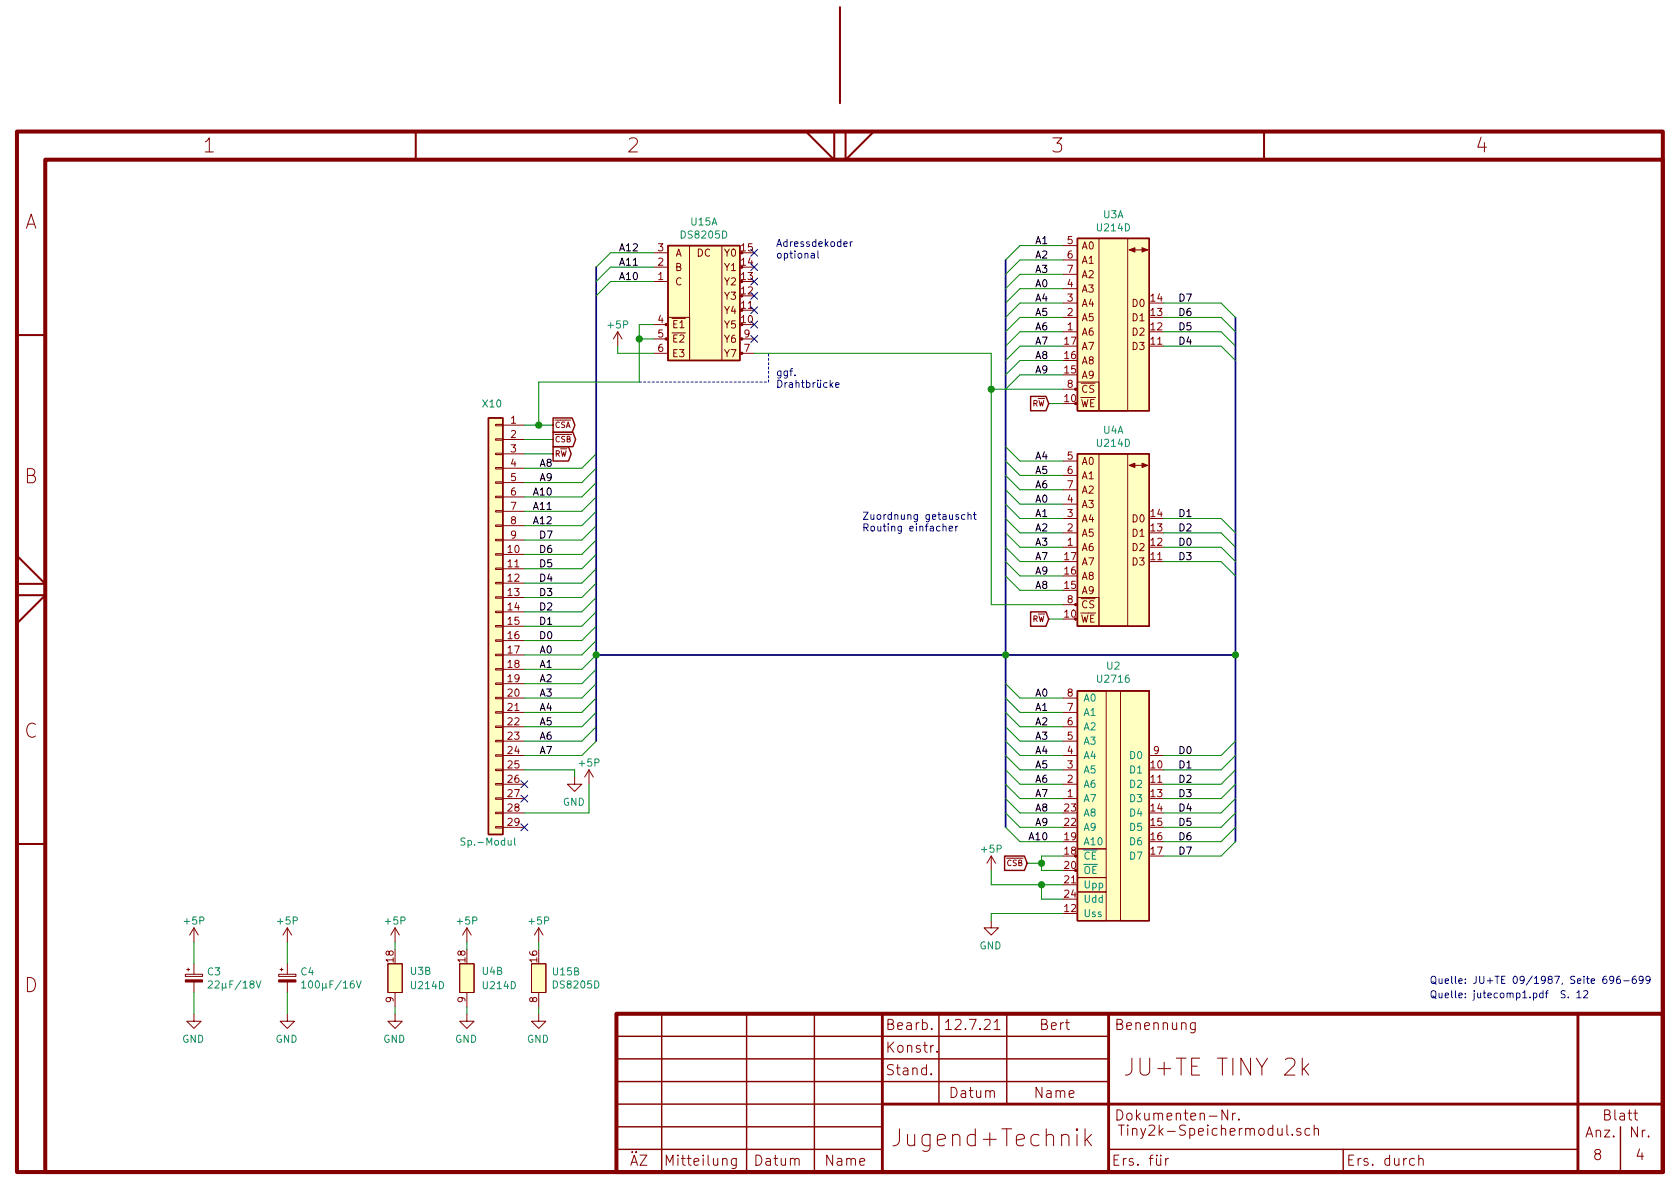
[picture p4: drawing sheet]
<svg xmlns="http://www.w3.org/2000/svg" width="297mm" height="210mm" viewBox="0 0 297 210" stroke-linecap="round" stroke-linejoin="round" font-family="sans-serif">
<path d="M3 23.3h291v184h-291zM8 28.2h286v179.1h-286zM109 179.3h185v28h-185z" fill="none" stroke="#840000" stroke-width=".71"/>
<path d="M148.5 1.3v17M73.5 23.3v4.9M142.5 23.3l5 5v-5M149.5 23.3v5l5-5M223.5 23.3v5M3 59.3h5M3 98.3l5 4.9h-5M3 105.3h5l-5 5M3 149.2h5" fill="none" stroke="#840000" stroke-width=".36"/>
<g fill="none" stroke="#840000" stroke-width=".18">
<path d="M109.2 58.7l.8 1.2M109.2 58.7v2.5M109.2 58.7l-.7 1.2M115.6 49.8h2.5M115.6 47.2h2.5M115.6 44.7h2.5M115.6 57.4h2.5M115.6 59.9h2.5M118.1 56.1h3.8v7.6h-3.8zM121.9 43.4h5.7v20.3h-5.7zM130.8 59.9h2.5M188 58.7h2.5"/>
<path d="M188 56.1h2.5M188 53.6h2.5M188 51h2.5M188 43.4h2.5M188 46h2.5M188 48.5h2.5M194.3 42.2h5.1v30.4h-5.1zM200.7 44.2h1.2M87.6 77.6h1.3v.2h-1.3zM87.6 75.1h1.3v.2h-1.3zM88.9 75.2h3.8M88.9 77.7h3.8"/>
<path d="M115.6 62.5h2.5M130.8 62.5h2.5M188 68.8h2.5M190.5 67.6h3.8v5h-3.8zM87.6 85.2h1.3v.3h-1.3zM87.6 82.7h1.3v.2h-1.3zM87.6 80.1h1.3v.3h-1.3zM87.6 97.9h1.3v.3h-1.3zM87.6 95.4h1.3v.2h-1.3zM87.6 92.8h1.3v.3h-1.3zM87.6 90.3h1.3v.2h-1.3zM87.6 87.8h1.3v.2h-1.3z"/>
<path d="M88.9 98h3.8M88.9 80.3h3.8M88.9 82.8h3.8M88.9 85.3h3.8M88.9 87.9h3.8M88.9 90.4h3.8M88.9 93h3.8M88.9 95.5h3.8M188 96.8h2.5M188 94.2h2.5M188 91.7h2.5M188 89.1h2.5"/>
<path d="M188 81.5h2.5M188 84.1h2.5M188 86.6h2.5M194.3 80.3h5.1v30.4h-5.1zM200.7 82.3h1.2M87.6 115.7h1.3v.2h-1.3zM87.6 118.2h1.3v.3h-1.3zM87.6 113.2h1.3v.2h-1.3zM87.6 108.1h1.3v.2h-1.3zM87.6 105.5h1.3v.3h-1.3zM87.6 103h1.3v.2h-1.3zM87.6 100.5h1.3v.2h-1.3z"/>
<path d="M87.6 110.6h1.3v.3h-1.3zM88.9 100.6h3.8M88.9 103.1h3.8M88.9 105.7h3.8M88.9 108.2h3.8M88.9 110.7h3.8M88.9 113.3h3.8M88.9 115.8h3.8M88.9 118.4h3.8M188 106.9h2.5M190.5 105.7h3.8v5h-3.8zM87.6 138.6h1.3v.2h-1.3z"/>
<path d="M87.6 120.8h1.3v.2h-1.3zM87.6 123.3h1.3v.3h-1.3zM87.6 125.9h1.3v.2h-1.3zM87.6 128.4h1.3v.2h-1.3zM87.6 130.9h1.3v.3h-1.3zM87.6 133.5h1.3v.2h-1.3zM87.6 136h1.3v.3h-1.3zM88.9 138.7h3.8M88.9 136.1h3.8M88.9 133.6h3.8M88.9 131.1h3.8M88.9 128.5h3.8"/>
<path d="M88.9 126h3.8M88.9 123.4h3.8M88.9 120.9h3.8M101.6 137.4v1.3h-1.3l1.3 1.2 1.3-1.2h-1.3M104.1 136.1l.8 1.3M104.1 136.1v2.6M104.1 136.1l-.7 1.3M188 138.7h2.5M188 136.1h2.5M188 133.6h2.5M188 131.1h2.5M188 128.5h2.5"/>
<path d="M188 126h2.5M188 123.4h2.5M190.5 122.2h5.1v27.9h-5.1zM198.1 122.2h5.1v40.6h-5.1zM203.2 133.6h2.5M87.6 141.1h1.3v.2h-1.3zM87.6 143.6h1.3v.3h-1.3zM87.6 146.2h1.3v.2h-1.3zM88.9 141.2h3.8M88.9 143.8h3.8M88.9 146.3h3.8M175.3 151.4l.7 1.2"/>
<path d="M175.3 151.4v2.5M175.3 151.4l-.8 1.2M188 141.2h2.5M190.5 155.2h5.1v2.5h-5.1zM190.5 150.1h5.1v5.1h-5.1zM190.5 157.7h5.1v5.1h-5.1zM32.8 172.3h3v.4h-3zM33 171.4h.5M33.3 171.2v.5M34.3 179.3v1.3h-1.3l1.3 1.3 1.3-1.3h-1.3M34.3 164.1l.8 1.2M34.3 164.1v2.5"/>
<path d="M34.3 170.4v1.9M34.3 173.7v1.8M34.3 164.1l-.8 1.2M49.3 172.3h3v.4h-3zM49.5 171.4h.5M49.8 171.2v.5M50.8 179.3v1.3h-1.3l1.3 1.3 1.3-1.3h-1.3M50.8 164.1l.8 1.2M50.8 164.1v2.5M50.8 170.4v1.9M50.8 173.7v1.8M50.8 164.1l-.8 1.2"/>
<path d="M68.6 170.4h2.5v5.1h-2.5zM69.8 179.3v1.3h-1.2l1.2 1.3 1.3-1.3h-1.3M69.8 164.1l.8 1.2M69.8 164.1v2.5M69.8 175.5v2.5M69.8 164.1l-.7 1.2M81.3 170.4h2.5v5.1h-2.5zM82.5 179.3v1.3h-1.2l1.2 1.3 1.3-1.3h-1.3M82.5 164.1l.8 1.2M82.5 164.1v2.5M82.5 175.5v2.5M82.5 164.1l-.7 1.2"/>
<path d="M94 170.4h2.5v5.1h-2.5zM95.2 179.3v1.3h-1.2l1.2 1.3 1.3-1.3h-1.3M95.2 164.1v2.5M95.2 175.5v2.5M95.2 164.1l.8 1.2M95.2 164.1l-.7 1.2M175.3 162.8v1.3h-1.3l1.3 1.2 1.2-1.2h-1.2M164.6 189.9l.1 .1-.1 .1v-.2v.2M164.7 181.9v.2l-.1-.1 .1-.1v.2M165.7 185.9v.2M167.2 180.8l.5-.5v1.8M167.2 182.1h1"/>
<path d="M175.8 182.1h1M191.8 199.6v3M211.3 180.8v1.5a.5 .5 0 0 1-.8 .3M211.3 180.9l-.5-.1-.3 .4v.7l.3 .2 .5-.1M217.1 196.3v1.8l-1-1.8v1.8M217.9 196.8v1.3M218.4 196.8l-.3 .1-.2 .3M219 197.9v.2M229.9 199.6l-.4-.1-.2 .3v.3l.6 .1 .1 .2-.1 .3-.1 .1-.5-.1M230.3 187.1v3M230.5 189l.9 1.1M231.4 188.1l-1.1 1.1"/>
<path d="M231.6 199.6l-.5-.1-.4 .4v.5l.2 .3 .2 .1 .5-.1M232.4 199.7a.44 .44 0 0 1 .7 .1v1M232.4 199v1.8M130.2 204.8v1.5a.49 .49 0 0 1-.8 .3M130.2 204.9l-.2-.1a.56 .56 0 0 0-.7 .4v.5a.56 .56 0 0 0 .7 .4l.2-.1M192.1 201.5l.9 1.1M193 200.6l-1.2 1.1M206.1 204.8v1.3M206.6 204.8l-.3 .1-.2 .3M228.5 200.6v.2l-.1-.1 .1-.1v.2M250.9 205l.2-.2 .4 .1 .1 1.2M250.9 204.3v1.8"/>
</g>
<g fill="none" stroke="#840000" stroke-width=".25">
<path d="M118.1 43.4h12.7v20.3h-12.7zM190.5 42.2h12.7v30.4h-12.7zM86.4 73.9h2.5v73.7h-2.5zM97.8 76.4h3.5l.5 1.3-.5 1.3h-3.5zM97.8 79h2.7l.5 1.3-.5 1.2h-2.7zM97.8 73.9h3.4l.5 1.3-.5 1.2h-3.4zM182.2 70.1h2.7l.5 1.3-.5 1.2h-2.7zM190.5 80.3h12.7v30.4h-12.7zM182.2 108.2h2.7l.5 1.3-.5 1.2h-2.7zM190.5 122.2h12.7v40.6h-12.7zM177.6 151.4h3.5l.5 1.2-.5 1.3h-3.5zM117 179.3v28"/>
<path d="M132 179.3v28M144 179.3v28M166 179.3v15.9M178 179.3v15.9M109 183.3h87M109 187.2h87M109 191.3h87M109 199.3h47M109 195.2h47M286.5 199.3v8M109 203.2h47M196 203.2h83"/>
<path d="M237.5 203.2v4.1"/>
</g>
<path d="M156 179.3v28M196 179.3v28M279 179.3v28M156 195.2h138" fill="none" stroke="#840000" stroke-width=".51"/>
<g fill="#ffffc2" stroke="#ffffc2" stroke-width=".18">
<path d="M190.5 42.2h12.7v30.4h-12.7z"/>
<path d="M94 170.4h2.5v5.1h-2.5z"/>
<path d="M190.5 80.3h12.7v30.4h-12.7z"/>
<path d="M68.6 170.4h2.5v5.1h-2.5z"/>
<path d="M81.3 170.4h2.5v5.1h-2.5z"/>
<path d="M118.1 43.4h12.7v20.3h-12.7z"/>
<path d="M190.5 122.2h12.7v40.6h-12.7z"/>
<path d="M86.4 73.9h2.5v73.7h-2.5z"/>
</g>
<g fill="#840000" stroke="#840000" stroke-width=".18">
<path d="M199.6 44.2l1.1-.4v.8z"/>
<path d="M201.9 43.8l1 .4-1 .4z"/>
<path d="M199.6 82.3l1.1-.4v.8z"/>
<path d="M201.9 81.9l1 .4-1 .4z"/>
<path d="M32.8 173.3h3v.4h-3z"/>
<path d="M49.3 173.3h3v.4h-3z"/>
<circle cx="190.2" cy="68.8" r=".2"/>
<circle cx="190.2" cy="106.9" r=".2"/>
<circle cx="117.8" cy="59.9" r=".2"/>
<circle cx="117.8" cy="57.4" r=".2"/>
<circle cx="131.1" cy="62.5" r=".2"/>
<circle cx="131.1" cy="59.9" r=".2"/>
</g>
<path d="M82.2 148.3l-.5-.1-.1 .1-.1 .2 .1 .2 .5 .2 .1 .3-.2 .2h-.5M91 148.2v1.1l.2 .1M36.8 173.6l.5-.1 .2 .3v.2l-.7 .7h.7M45.3 173.5l.4 1.2 .4-1.2M53.3 173.8l.4-.3v1.2M53.3 174.7h.8M63 173.5l.4 1.2 .5-1.2" fill="none" stroke="#008484" stroke-width=".18"/>
<path d="M113 67.6h22.9M135.9 67.6v-5.1" fill="none" stroke="#0000c2" stroke-width=".18" stroke-dasharray=".4 .4"/>
<path d="M105.4 47.2v83.9M177.8 46v100.3M218.4 56.1v92.7M105.4 115.8h113" fill="none" stroke="#000084" stroke-width=".3"/>
<g fill="none" stroke="#008400" stroke-width=".18">
<path d="M113 59.9h2.6M115.6 49.8h-7.7l-2.5 2.5M115.6 57.4h-2.6v10.2h-17.8v7.6M115.6 47.2h-7.7l-2.5 2.6M115.6 44.7h-7.7l-2.5 2.5M188 48.5h-7.7l-2.5 2.5M188 46h-7.7l-2.5 2.5M188 51h-7.7l-2.5 2.6M188 53.6h-7.7l-2.5 2.5M188 56.1h-7.7l-2.5 2.6M188 58.7h-7.7l-2.5 2.5M188 43.4h-7.7l-2.5 2.6"/>
<path d="M205.7 53.6h10.2l2.5 2.5M205.7 56.1h10.2l2.5 2.6M205.7 58.7h10.2l2.5 2.5M92.7 75.2h5.1M92.7 77.7h5.1M109.2 61.2v1.3h6.4M133.3 62.5h42v44.4h12.7M175.3 68.8h12.7M177.8 79l2.5 2.5h7.7M185.4 71.4h2.6M188 66.3h-7.7l-2.5 2.5M188 61.2h-7.7l-2.5 2.5"/>
<path d="M188 63.7h-7.7l-2.5 2.6M205.7 61.2h10.2l2.5 2.5M92.7 80.3h5.1M105.4 98l-2.5 2.6h-10.2M105.4 80.3l-2.5 2.5h-10.2M105.4 82.8l-2.5 2.5h-10.2M105.4 87.9l-2.5 2.5h-10.2M105.4 85.3l-2.5 2.6h-10.2M105.4 90.4l-2.5 2.6h-10.2M105.4 93l-2.5 2.5h-10.2M105.4 95.5l-2.5 2.5h-10.2M177.8 89.1l2.5 2.6h7.7"/>
<path d="M177.8 91.7l2.5 2.5h7.7M177.8 94.2l2.5 2.6h7.7M177.8 96.8l2.5 2.5h7.7M177.8 99.3l2.5 2.5h7.7M177.8 86.6l2.5 2.5h7.7M177.8 81.5l2.5 2.6h7.7M177.8 84.1l2.5 2.5h7.7M205.7 91.7h10.2l2.5 2.5M205.7 94.2h10.2l2.5 2.6M205.7 96.8h10.2l2.5 2.5M205.7 99.3h10.2l2.5 2.5M105.4 100.6l-2.5 2.5h-10.2"/>
<path d="M105.4 103.1l-2.5 2.6h-10.2M105.4 105.7l-2.5 2.5h-10.2M105.4 108.2l-2.5 2.5h-10.2M105.4 113.3l-2.5 2.5h-10.2M105.4 118.4l-2.5 2.5h-10.2M105.4 115.8l-2.5 2.6h-10.2M105.4 110.7l-2.5 2.6h-10.2M177.8 101.8l2.5 2.6h7.7M185.4 109.5h2.6M92.7 136.1h8.9v1.3M104.1 138.7v5.1h-11.4M105.4 120.9l-2.5 2.5h-10.2"/>
<path d="M105.4 128.5l-2.5 2.6h-10.2M105.4 123.4l-2.5 2.6h-10.2M105.4 126l-2.5 2.5h-10.2M105.4 131.1l-2.5 2.5h-10.2M177.8 120.9l2.5 2.5h7.7M177.8 136.1l2.5 2.6h7.7M177.8 133.6l2.5 2.5h7.7M177.8 128.5l2.5 2.6h7.7M177.8 123.4l2.5 2.6h7.7M177.8 126l2.5 2.5h7.7M177.8 131.1l2.5 2.5h7.7M177.8 138.7l2.5 2.5h7.7"/>
<path d="M218.4 136.1l-2.5 2.6h-10.2M218.4 133.6l-2.5 2.5h-10.2M218.4 131.1l-2.5 2.5h-10.2M218.4 138.7l-2.5 2.5h-10.2M175.3 153.9v2.6h12.7M177.8 143.8l2.5 2.5h7.7M177.8 141.2l2.5 2.6h7.7M177.8 146.3l2.5 2.5h7.7M181.6 152.6h2.5M184.1 156.5v2.5h3.9M188 151.4h-3.9v2.5h3.9M218.4 143.8l-2.5 2.5h-10.2"/>
<path d="M218.4 141.2l-2.5 2.6h-10.2M218.4 146.3l-2.5 2.5h-10.2M218.4 148.8l-2.5 2.6h-10.2M34.3 166.6v3.8M34.3 175.5v3.8M50.8 166.6v3.8M50.8 175.5v3.8M69.8 166.6v1.3M69.8 178v1.3M82.5 166.6v1.3M82.5 178v1.3M95.2 166.6v1.3"/>
<path d="M95.2 178v1.3M188 161.5h-12.7v1.3"/>
</g>
<g fill="none" stroke="#0000c2" stroke-width=".18">
<path d="M143.5 44.9h.4l.1 .7M144 45.1l-.4 .1-.2 .1 .1 .3h.5M144.6 44.4v1.1l.2 .1M149.2 43.1l.6-.1-.1-.2-.3-.1-.2 .2 .1 .6h.4M150.3 42.7v.9M150.7 42.7l-.4 .3M140.5 66.3v.1M147.8 68.1l.6-.1-.1-.3h-.4l-.1 .1v.6h.5M166.7 93.2l.2-.1h.3l.1 .8M167.8 93.5l.6-.1v-.3h-.4l-.2 .1 .1 .6h.5M169 93.1v.8M169.3 93.1h-.2l-.1 .2"/>
<path d="M170.6 91.1l-.3-.1-.3 .2 .1 .6h.5M171.1 91.1l.2-.1 .3 .1 .1 .7M171.1 90.6v1.2M172.1 91h.5M172.3 90.6v1.1l.3 .1M276.7 175.3l-.4-.1-.2 .1v.4l.5 .2 .1 .3-.2 .2h-.5M277.3 176.3v.1M278.8 175.5l.4-.3v1.2M278.8 176.4h.7M280 175.3l.5-.1 .2 .3-.7 .9h.7M284 172.6h-.2a.79 .79 0 0 0-.2 1.3h.4l.1-.5-.2-.3h-.3l-.2 .3M285.3 173.2l-.2 .2h-.3l-.2-.2 .1-.4 .1-.2h.3l.2 .3a.97 .97 0 0 1-.2 1h-.4"/>
<path d="M286.4 172.6l-.3 .1a.87 .87 0 0 0 0 1.2l.4-.1v-.6l-.4-.1-.3 .3M287.1 173.4h1M289.2 172.6l-.4 .2-.2 .4v.6l.2 .1h.4l.1-.2-.1-.5-.4-.1-.2 .3M290.5 173.2l-.2 .2h-.4l-.1-.2 .1-.4 .1-.2h.3l.2 .3a.97 .97 0 0 1-.2 1h-.4M291.7 173.2l-.2 .2h-.4l-.1-.2 .1-.5 .4-.1 .2 .2a.87 .87 0 0 1-.3 1.1h-.3"/>
</g>
<g fill="#008400" stroke="#008400" stroke-width=".25">
<circle cx="105.4" cy="115.8" r=".51"/>
<circle cx="184.2" cy="152.6" r=".51"/>
<circle cx="184.2" cy="156.5" r=".51"/>
<circle cx="113" cy="59.9" r=".51"/>
<circle cx="95.3" cy="75.2" r=".51"/>
<circle cx="218.4" cy="115.8" r=".51"/>
<circle cx="177.8" cy="115.8" r=".51"/>
<circle cx="175.3" cy="68.8" r=".51"/>
</g>
<g fill="none" stroke="#000084" stroke-width=".18">
<path d="M132.7 49.2l1.3 1.2M132.7 44.1l1.3 1.2M132.7 46.6l1.3 1.2M132.7 51.7l1.3 1.2M132.7 54.2l1.3 1.3M132.7 56.8l1.3 1.2M132.7 59.3l1.3 1.2M134 49.2l-1.3 1.2M134 44.1l-1.3 1.2M134 46.6l-1.3 1.2M134 51.7l-1.3 1.2M134 54.2l-1.3 1.3"/>
<path d="M134 56.8l-1.3 1.2M134 59.3l-1.3 1.2M92.1 138.1l1.2 1.2M93.3 138.1l-1.2 1.2M92.1 145.7l1.2 1.2M92.1 140.6l1.2 1.2M93.3 145.7l-1.2 1.2M93.3 140.6l-1.2 1.2"/>
</g>
<g font-size="4.2" fill="#840000">
<text x="198.5" y="190.3">JU+TE TINY 2k</text>
<text x="159" y="202.8">Jugend+Technik</text>
</g>
<g font-size="3.5" fill="#840000">
<text x="36" y="27">1</text>
<text x="111" y="27">2</text>
<text x="186" y="27">3</text>
<text x="261" y="27">4</text>
<text x="4.3" y="40.5">A</text>
<text x="4.3" y="85.5">B</text>
<text x="4.3" y="130.5">C</text>
<text x="4.3" y="175.5">D</text>
</g>
<g font-size="2.5" fill="#840000">
<text x="156.5" y="182.1">Bearb.</text>
<text x="167.8" y="182.1">12.7.21</text>
<text x="184" y="182.1">Bert</text>
<text x="197" y="182.1">Benennung</text>
<text x="156.5" y="190.1">Stand.</text>
<text x="156.5" y="186.2">Konstr.</text>
<text x="168.1" y="194.2">Datum</text>
<text x="183.1" y="194.2">Name</text>
<text x="197" y="198.1">Dokumenten-Nr.</text>
<text x="197.5" y="200.8">Tiny2k-Speichermodul.sch</text>
<text x="280.4" y="201.1">Anz.</text>
<text x="283.7" y="198.1">Blatt</text>
<text x="288.3" y="201.1">Nr.</text>
<text x="111.3" y="206.1">ÄZ</text>
<text x="118.1" y="206.1">Mitteilung</text>
<text x="133.6" y="206.1">Datum</text>
<text x="146.1" y="206.1">Name</text>
<text x="196.5" y="206.1">Ers. für</text>
<text x="238" y="206.1">Ers. durch</text>
<text x="281.8" y="205.2">8</text>
<text x="289.3" y="205.2">4</text>
</g>
<g font-size="1.8" fill="#008484">
<text x="122.2" y="39.9">U15A</text>
<text x="194.1" y="40.9">U214D</text>
<text x="195.1" y="38.6">U3A</text>
<text x="120.6" y="42.2">DS8205D</text>
<text x="107.6" y="58.1">+5P</text>
<text x="85.4" y="72.1">X10</text>
<text x="195.1" y="76.7">U4A</text>
<text x="194.1" y="79">U214D</text>
<text x="195.7" y="118.4">U2</text>
<text x="191.5" y="124.1">A0</text>
<text x="194.3" y="120.7">U2716</text>
<text x="191.5" y="131.7">A3</text>
<text x="191.5" y="129.2">A2</text>
<text x="191.5" y="126.6">A1</text>
<text x="102.5" y="135.6">+5P</text>
<text x="191.5" y="136.8">A5</text>
<text x="191.5" y="134.2">A4</text>
<text x="199.9" y="136.8">D1</text>
<text x="199.9" y="134.2">D0</text>
<text x="99.5" y="142.5">GND</text>
<text x="191.5" y="141.9">A7</text>
<text x="191.5" y="139.3">A6</text>
<text x="199.9" y="139.3">D2</text>
<text x="199.9" y="141.9">D3</text>
<text x="82" y="149.5">Sp.-Modul</text>
<text x="191.5" y="149.5">A10</text>
<text x="191.5" y="146.9">A9</text>
<text x="191.5" y="144.4">A8</text>
<text x="199.9" y="144.4">D4</text>
<text x="199.9" y="146.9">D5</text>
<text x="199.9" y="149.5">D6</text>
<text x="173.7" y="150.8">+5P</text>
<text x="191.5" y="152">CE</text>
<text x="191.5" y="154.6">OE</text>
<text x="199.9" y="152">D7</text>
<text x="191.5" y="157.1">Upp</text>
<text x="191.5" y="159.6">Udd</text>
<text x="32.7" y="163.5">+5P</text>
<text x="49.2" y="163.5">+5P</text>
<text x="68.2" y="163.5">+5P</text>
<text x="80.9" y="163.5">+5P</text>
<text x="93.6" y="163.5">+5P</text>
<text x="173.2" y="167.9">GND</text>
<text x="191.5" y="162.2">Uss</text>
<text x="36.7" y="172.5">C3</text>
<text x="53.2" y="172.5">C4</text>
<text x="72.6" y="172.4">U3B</text>
<text x="85.3" y="172.4">U4B</text>
<text x="97.8" y="172.5">U15B</text>
<text x="37.5" y="174.8">22µF/18V</text>
<text x="54.2" y="174.8">100µF/16V</text>
<text x="72.8" y="174.9">U214D</text>
<text x="85.5" y="174.9">U214D</text>
<text x="98" y="174.8">DS8205D</text>
<text x="32.2" y="184.4">GND</text>
<text x="48.7" y="184.4">GND</text>
<text x="67.8" y="184.4">GND</text>
<text x="80.5" y="184.4">GND</text>
<text x="93.2" y="184.4">GND</text>
</g>
<g font-size="1.8">
<text x="109.8" y="44.4">A12</text>
<text x="109.8" y="47">A11</text>
<text x="183.2" y="43.2">A1</text>
<text x="183.2" y="45.7">A2</text>
<text x="109.8" y="49.5">A10</text>
<text x="183.2" y="53.3">A4</text>
<text x="183.2" y="48.3">A3</text>
<text x="183.2" y="50.8">A0</text>
<text x="208.3" y="53.3">D7</text>
<text x="183.2" y="55.9">A5</text>
<text x="183.2" y="58.4">A6</text>
<text x="208.3" y="55.9">D6</text>
<text x="208.3" y="58.4">D5</text>
<text x="183.2" y="63.5">A8</text>
<text x="183.2" y="61">A7</text>
<text x="208.3" y="61">D4</text>
<text x="183.2" y="66">A9</text>
<text x="95.5" y="82.5">A8</text>
<text x="183.2" y="83.8">A5</text>
<text x="183.2" y="81.3">A4</text>
<text x="94.5" y="87.6">A10</text>
<text x="95.5" y="85.1">A9</text>
<text x="183.2" y="86.4">A6</text>
<text x="183.2" y="88.9">A0</text>
<text x="94.5" y="90.2">A11</text>
<text x="94.5" y="92.7">A12</text>
<text x="95.2" y="95.2">D7</text>
<text x="183.2" y="94">A2</text>
<text x="183.2" y="91.4">A1</text>
<text x="208.3" y="94">D2</text>
<text x="208.3" y="91.4">D1</text>
<text x="95.2" y="100.3">D5</text>
<text x="95.2" y="97.8">D6</text>
<text x="183.2" y="96.5">A3</text>
<text x="183.2" y="99.1">A7</text>
<text x="183.2" y="101.6">A9</text>
<text x="208.3" y="99.1">D3</text>
<text x="208.3" y="96.5">D0</text>
<text x="95.2" y="107.9">D2</text>
<text x="95.2" y="105.4">D3</text>
<text x="95.2" y="102.9">D4</text>
<text x="183.2" y="104.1">A8</text>
<text x="95.2" y="113">D0</text>
<text x="95.2" y="110.5">D1</text>
<text x="95.5" y="118.1">A1</text>
<text x="95.5" y="115.6">A0</text>
<text x="95.5" y="120.6">A2</text>
<text x="95.5" y="123.2">A3</text>
<text x="95.5" y="125.7">A4</text>
<text x="183.2" y="125.7">A1</text>
<text x="183.2" y="123.2">A0</text>
<text x="95.5" y="128.3">A5</text>
<text x="95.5" y="130.8">A6</text>
<text x="183.2" y="128.3">A2</text>
<text x="183.2" y="130.8">A3</text>
<text x="95.5" y="133.3">A7</text>
<text x="183.2" y="133.3">A4</text>
<text x="183.2" y="135.9">A5</text>
<text x="208.3" y="133.3">D0</text>
<text x="208.3" y="135.9">D1</text>
<text x="183.2" y="138.4">A6</text>
<text x="183.2" y="143.5">A8</text>
<text x="183.2" y="141">A7</text>
<text x="208.3" y="138.4">D2</text>
<text x="208.3" y="141">D3</text>
<text x="208.3" y="143.5">D4</text>
<text x="182.2" y="148.6">A10</text>
<text x="183.2" y="146">A9</text>
<text x="208.3" y="146">D5</text>
<text x="208.3" y="148.6">D6</text>
<text x="208.3" y="151.1">D7</text>
</g>
<g font-size="1.8" fill="#840000">
<text x="116.4" y="47">2</text>
<text x="116.4" y="44.4">3</text>
<text x="119.4" y="45.4">A</text>
<text x="119.4" y="47.9">B</text>
<text x="123.2" y="45.4">DC</text>
<text x="128.1" y="45.4">Y0</text>
<text x="128.1" y="47.9">Y1</text>
<text x="131.1" y="47">14</text>
<text x="131.1" y="44.4">15</text>
<text x="188.7" y="43.2">5</text>
<text x="188.7" y="45.7">6</text>
<text x="191.3" y="44.1">A0</text>
<text x="191.3" y="46.7">A1</text>
<text x="116.4" y="49.5">1</text>
<text x="119.4" y="50.5">C</text>
<text x="128.1" y="50.5">Y2</text>
<text x="128.1" y="53">Y3</text>
<text x="131.1" y="52.1">12</text>
<text x="131.1" y="49.5">13</text>
<text x="188.7" y="53.3">3</text>
<text x="188.7" y="50.8">4</text>
<text x="188.7" y="48.3">7</text>
<text x="191.3" y="49.2">A2</text>
<text x="191.3" y="51.7">A3</text>
<text x="203.5" y="53.3">14</text>
<text x="116.4" y="57.1">4</text>
<text x="116.4" y="59.7">5</text>
<text x="118.9" y="58">E1</text>
<text x="128.1" y="55.5">Y4</text>
<text x="128.1" y="58.1">Y5</text>
<text x="131.1" y="57.1">10</text>
<text x="131.1" y="54.6">11</text>
<text x="131.6" y="59.7">9</text>
<text x="188.7" y="58.4">1</text>
<text x="188.7" y="55.9">2</text>
<text x="191.3" y="54.3">A4</text>
<text x="191.3" y="56.8">A5</text>
<text x="191.3" y="59.4">A6</text>
<text x="200.2" y="54.3">D0</text>
<text x="200.2" y="56.8">D1</text>
<text x="200.2" y="59.4">D2</text>
<text x="203.5" y="58.4">12</text>
<text x="203.5" y="55.9">13</text>
<text x="116.4" y="62.2">6</text>
<text x="118.9" y="63.2">E3</text>
<text x="118.9" y="60.6">E2</text>
<text x="128.1" y="60.6">Y6</text>
<text x="128.1" y="63.2">Y7</text>
<text x="131.6" y="62.2">7</text>
<text x="188.3" y="63.5">16</text>
<text x="188.3" y="61">17</text>
<text x="191.3" y="61.9">A7</text>
<text x="191.3" y="64.4">A8</text>
<text x="200.2" y="61.9">D3</text>
<text x="203.5" y="61">11</text>
<text x="188.3" y="71.1">10</text>
<text x="188.3" y="66">15</text>
<text x="188.7" y="68.6">8</text>
<text x="191.2" y="69.5">CS</text>
<text x="191.3" y="67">A9</text>
<text x="90.3" y="74.9">1</text>
<text x="90.3" y="77.5">2</text>
<text x="191" y="72">WE</text>
<text x="90.3" y="80">3</text>
<text x="90.3" y="82.5">4</text>
<text x="188.7" y="81.3">5</text>
<text x="188.7" y="83.8">6</text>
<text x="191.3" y="82.2">A0</text>
<text x="90.3" y="85.1">5</text>
<text x="90.3" y="87.6">6</text>
<text x="188.7" y="88.9">4</text>
<text x="188.7" y="86.4">7</text>
<text x="191.3" y="84.8">A1</text>
<text x="191.3" y="87.3">A2</text>
<text x="191.3" y="89.8">A3</text>
<text x="90.3" y="90.2">7</text>
<text x="90.3" y="92.7">8</text>
<text x="90.3" y="95.2">9</text>
<text x="188.7" y="94">2</text>
<text x="188.7" y="91.4">3</text>
<text x="191.3" y="92.4">A4</text>
<text x="191.3" y="94.9">A5</text>
<text x="200.2" y="92.4">D0</text>
<text x="200.2" y="94.9">D1</text>
<text x="203.5" y="94">13</text>
<text x="203.5" y="91.4">14</text>
<text x="89.8" y="97.8">10</text>
<text x="89.8" y="100.3">11</text>
<text x="188.3" y="101.6">16</text>
<text x="188.3" y="99.1">17</text>
<text x="188.7" y="96.5">1</text>
<text x="191.3" y="97.5">A6</text>
<text x="191.3" y="100">A7</text>
<text x="200.2" y="97.5">D2</text>
<text x="200.2" y="100">D3</text>
<text x="203.5" y="99.1">11</text>
<text x="203.5" y="96.5">12</text>
<text x="89.8" y="102.9">12</text>
<text x="89.8" y="105.4">13</text>
<text x="89.8" y="107.9">14</text>
<text x="188.3" y="104.1">15</text>
<text x="188.7" y="106.7">8</text>
<text x="191.2" y="107.6">CS</text>
<text x="191.3" y="102.5">A8</text>
<text x="191.3" y="105.1">A9</text>
<text x="89.8" y="110.5">15</text>
<text x="89.8" y="113">16</text>
<text x="188.3" y="109.2">10</text>
<text x="191" y="110.1">WE</text>
<text x="89.8" y="115.6">17</text>
<text x="89.8" y="118.1">18</text>
<text x="89.8" y="120.6">19</text>
<text x="89.8" y="123.2">20</text>
<text x="89.8" y="125.7">21</text>
<text x="188.7" y="125.7">7</text>
<text x="188.7" y="123.2">8</text>
<text x="89.8" y="128.3">22</text>
<text x="89.8" y="130.8">23</text>
<text x="188.7" y="130.8">5</text>
<text x="188.7" y="128.3">6</text>
<text x="89.8" y="133.3">24</text>
<text x="89.8" y="135.9">25</text>
<text x="188.7" y="135.9">3</text>
<text x="188.7" y="133.3">4</text>
<text x="203.5" y="135.9">10</text>
<text x="204" y="133.3">9</text>
<text x="89.8" y="138.4">26</text>
<text x="89.8" y="141">27</text>
<text x="89.8" y="143.5">28</text>
<text x="188.3" y="143.5">23</text>
<text x="188.7" y="141">1</text>
<text x="188.7" y="138.4">2</text>
<text x="203.5" y="138.4">11</text>
<text x="203.5" y="141">13</text>
<text x="203.5" y="143.5">14</text>
<text x="89.8" y="146">29</text>
<text x="188.3" y="148.6">19</text>
<text x="188.3" y="146">22</text>
<text x="203.5" y="146">15</text>
<text x="203.5" y="148.6">16</text>
<text x="188.3" y="151.1">18</text>
<text x="188.3" y="153.7">20</text>
<text x="203.5" y="151.1">17</text>
<text x="188.3" y="161.3">12</text>
<text x="188.3" y="156.2">21</text>
<text x="188.3" y="158.7">24</text>
<text x="69.6" y="170.1" transform="rotate(-90 69.6 170.1)">18</text>
<text x="82.3" y="170.1" transform="rotate(-90 82.3 170.1)">18</text>
<text x="95" y="170.1" transform="rotate(-90 95 170.1)">16</text>
<text x="69.6" y="177.3" transform="rotate(-90 69.6 177.3)">9</text>
<text x="82.3" y="177.3" transform="rotate(-90 82.3 177.3)">9</text>
<text x="95" y="177.3" transform="rotate(-90 95 177.3)">8</text>
</g>
<g font-size="1.8" fill="#0000c2">
<text x="137.2" y="43.7">Adressdekoder</text>
<text x="137.2" y="45.7">optional</text>
<text x="137.2" y="66.5">ggf.</text>
<text x="137.2" y="68.6">Drahtbrücke</text>
<text x="152.4" y="91.9">Zuordnung getauscht</text>
<text x="152.4" y="94">Routing einfacher</text>
<text x="252.7" y="174">Quelle: JU+TE 09/1987, Seite 696-699</text>
<text x="252.7" y="176.5">Quelle: jutecomp1.pdf S. 12</text>
</g>
<g font-size="1.4" fill="#840000">
<text x="182.5" y="71.9">RW</text>
<text x="98" y="75.7">CSA</text>
<text x="98" y="78.2">CSB</text>
<text x="98" y="80.7">RW</text>
<text x="182.5" y="110">RW</text>
<text x="178.1" y="153.1">CSB</text>
</g>
</svg>
